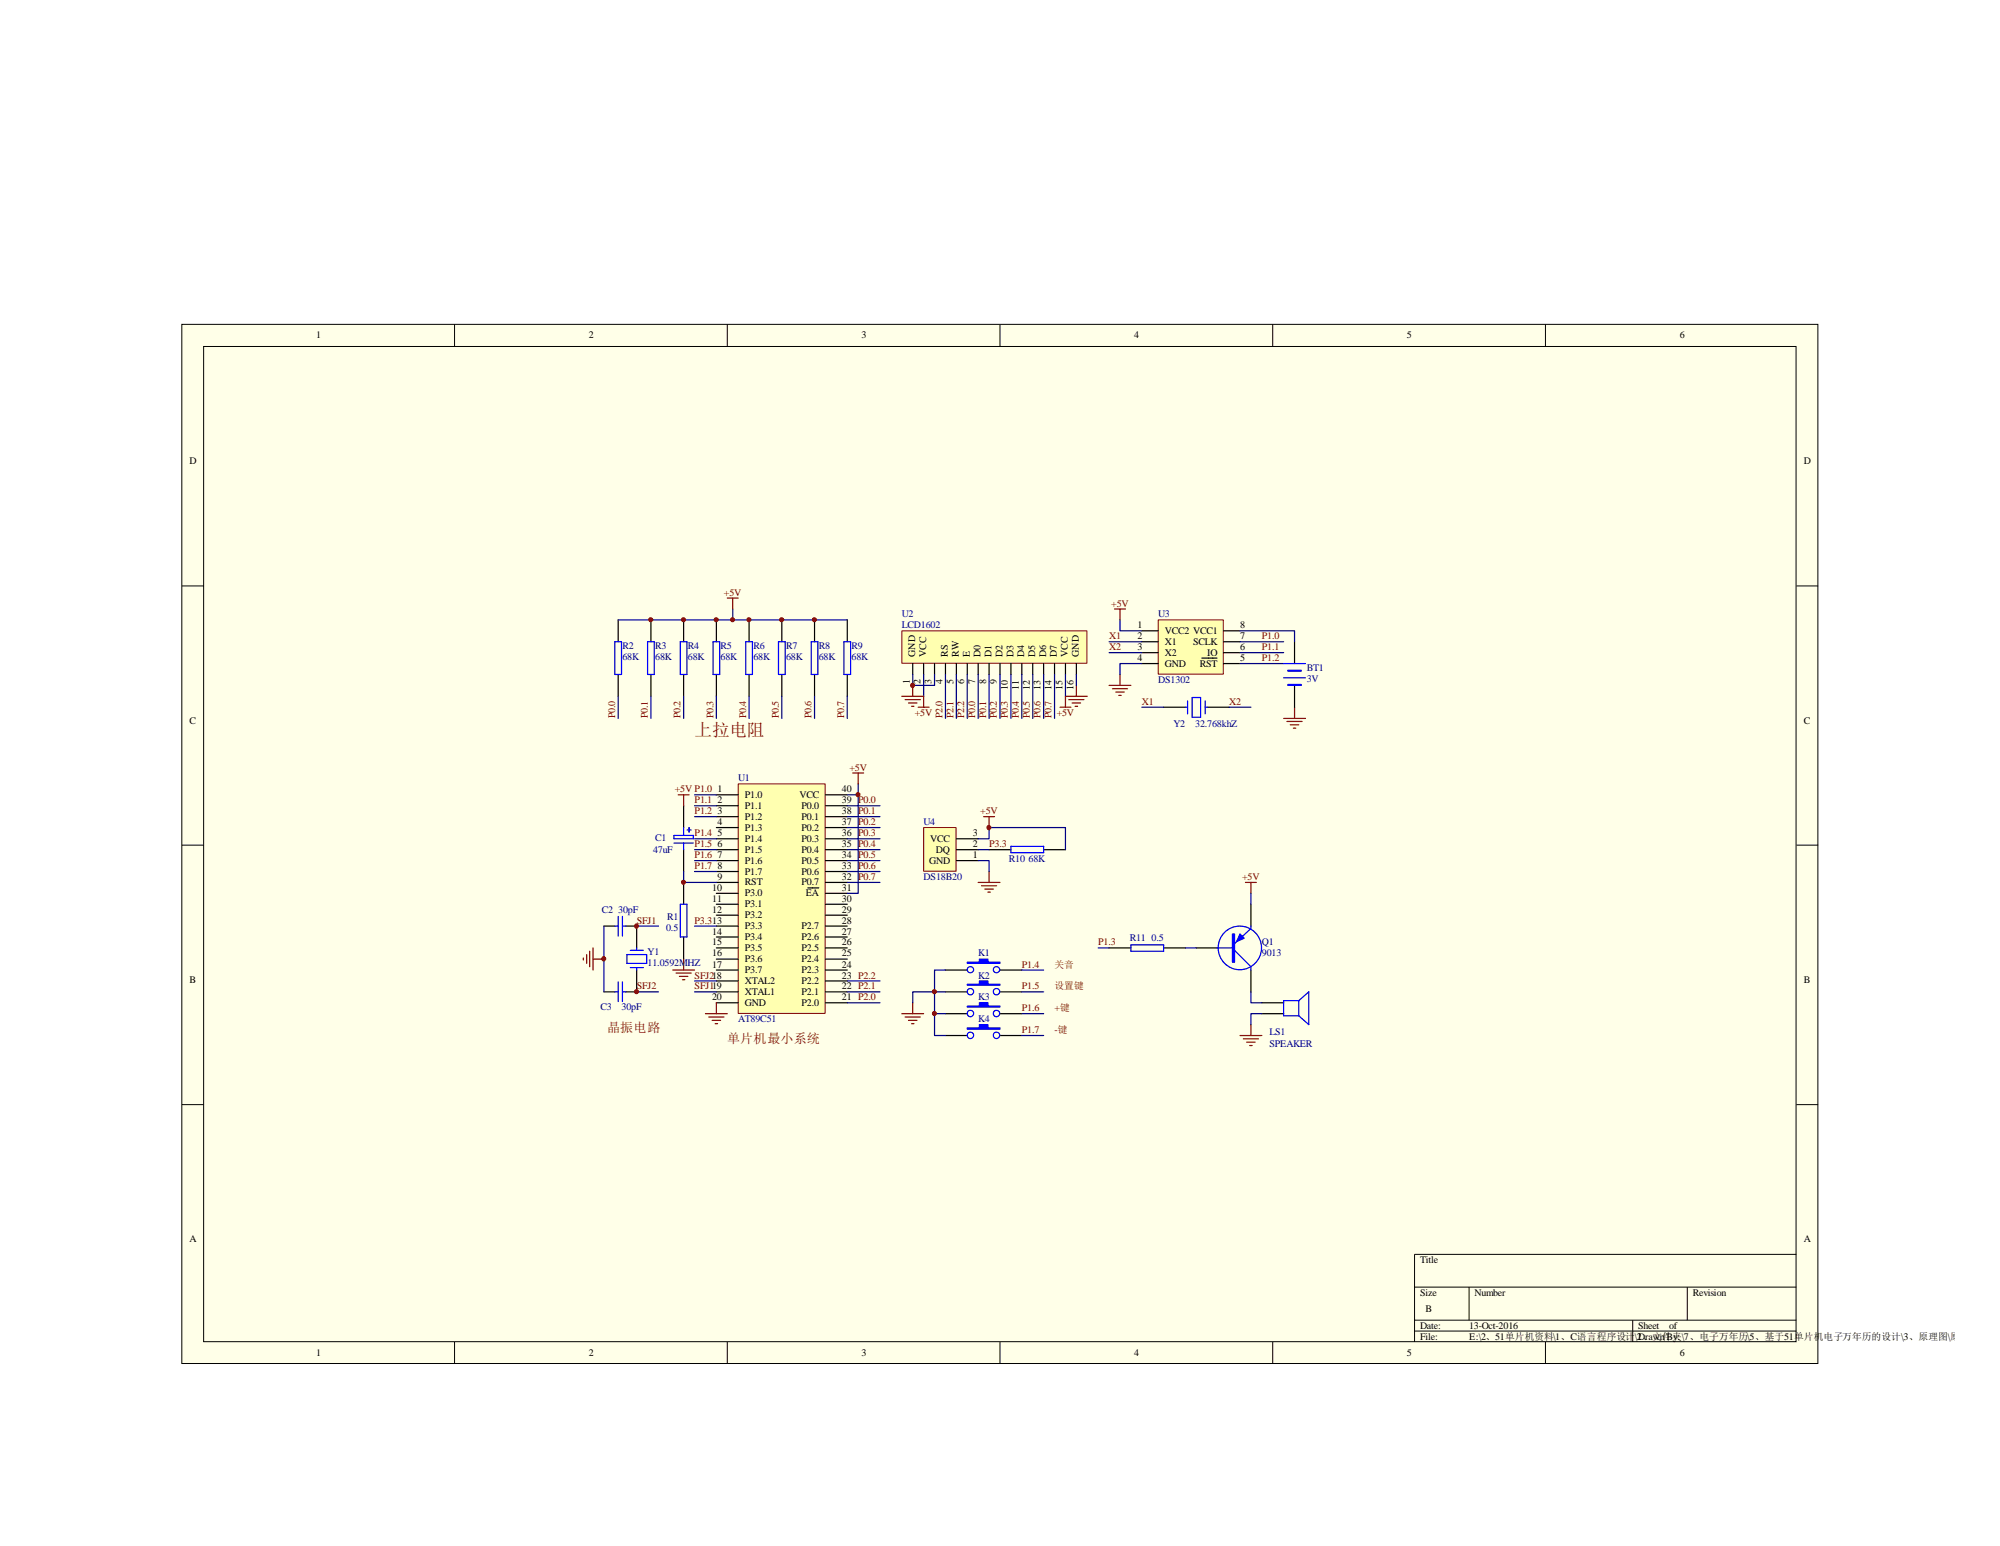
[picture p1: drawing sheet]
<svg xmlns="http://www.w3.org/2000/svg" width="279mm" height="216mm" viewBox="0 0 279 216" stroke-linecap="round" stroke-linejoin="round" font-family="sans-serif">
<path d="M25.4 45.3h228.6v145.1h-228.6z" fill="#ffffe8"/>
<g fill="none" stroke="#000" stroke-width=".14">
<path d="M25.4 45.3h228.6v145.1h-228.6zM28.4 48.4h222.5v139h-222.5zM63.5 45.3v3.1M101.6 45.3v3.1M139.7 45.3v3.1M177.8 45.3v3.1M215.9 45.3v3.1M25.4 81.8h3M251 81.8h3M25.4 118h3M251 118h3M25.4 154.3h3"/>
<path d="M251 154.3h3M197.6 179.7h53.4M205.2 179.7v4.7M235.7 179.7v4.7M251 175.2h-53.4v12.2M63.5 187.4v3.1M101.6 187.4v3.1M139.7 187.4v3.1M177.8 187.4v3.1M197.6 184.4h53.4M197.6 185.9h53.4M215.9 187.4v3.1"/>
<path d="M228.1 184.4v3"/>
</g>
<path d="M95.5 112.5v3.1M95.5 118.7v3M95.5 123.2v3.1M95.5 130.9v3" fill="none" stroke="#000" stroke-width=".17"/>
<path d="M94.1 116.7h2.8v.4h-2.8zM94.1 117.7h2.8M95.5 115.6v1.1M95.5 117.7v1M96 115.9h.6M96.3 115.6v.6M95 126.3h1v4.6h-1z" fill="none" stroke="#00f" stroke-width=".17"/>
<path d="M94.7 111h1.6M95.5 111v1.5M94 135.5h3M94.4 135.9h2.2M94.9 136.4h1.2M95.3 136.8h.4M95.5 133.9v1.6" fill="none" stroke="#800000" stroke-width=".17"/>
<path d="M103.2 109.5h12.1v32h-12.1z" fill="#ffffb0"/>
<path d="M103.1 109.5h12.2v32h-12.2z" fill="none" stroke="#800000" stroke-width=".14"/>
<g fill="none" stroke="#000" stroke-width=".17">
<path d="M86.4 86.6v3M86.4 94.2v3M90.9 86.6v3M90.9 94.2v3M95.5 86.6v3M95.5 94.2v3M100.1 86.6v3M100.1 94.2v3M104.6 86.6v3M104.6 94.2v3M109.2 86.6v3M109.2 94.2v3"/>
<path d="M113.8 86.6v3M113.8 94.2v3M118.4 86.6v3M118.4 94.2v3M100.1 111h3M100.1 112.5h3M100.1 114h3M100.1 115.6h3M100.1 117.1h3M100.1 118.7h3M115.3 111h3.1M115.3 112.5h3.1"/>
<path d="M115.3 114h3.1M115.3 115.6h3.1M115.3 117.1h3.1M115.3 118.7h3.1M138.2 118.7h3M145.8 118.7h3M84.4 129.3h1.5M84.4 138.5h1.5M87.4 129.3h1.5v3.1M88.9 135.5v3h-1.5M100.1 120.2h3M100.1 121.7h3"/>
<path d="M100.1 123.2h3M100.1 124.8h3M100.1 126.3h3M100.1 127.8h3M100.1 129.3h3M100.1 130.9h3M100.1 132.4h3M100.1 133.9h3M100.1 135.5h3M100.1 137h3M100.1 138.5h3M112.9 124h1.5"/>
<path d="M115.3 120.2h3.1M115.3 121.7h3.1M115.3 123.2h3.1M115.3 124.8h3.1M115.3 126.3h3.1M115.3 127.8h3.1M115.3 129.3h3.1M115.3 130.9h3.1M115.3 132.4h3.1M115.3 133.9h3.1M115.3 135.5h3.1M115.3 137h3.1"/>
<path d="M115.3 138.5h3.1M154.9 132.4h3.1M162.6 132.4h3M100.1 140h3M115.3 140h3.1"/>
</g>
<g fill="none" stroke="#000080" stroke-width=".17">
<path d="M86.4 86.6h32M86.4 97.2v3.1M90.9 97.2v3.1M95.5 97.2v3.1M100.1 97.2v3.1M102.4 85v1.6M104.6 97.2v3.1M109.2 97.2v3.1M113.8 97.2v3.1M118.4 97.2v3.1M97 112.5h3.1M97 114h3.1"/>
<path d="M97 111h3.1M118.4 112.5h4.5M118.4 114h4.5M118.4 115.6h4.5M118.4 117.1h4.5M119.9 109.5v1.5h-1.5M119.9 111v13.8h-1.5M84.4 129.3v9.2M88.9 138.5h3.1M88.9 129.3h3.1M95.5 121.7v1.5M97 137h3.1"/>
<path d="M97 138.5h3.1"/>
</g>
<g fill="none" stroke="#800000" stroke-width=".17">
<path d="M101.6 83.5h1.5M102.4 83.5v1.5M154.9 95.7h3.1M155.4 96.2h2.1M155.9 96.6h1.2M156.3 97.1h.3M156.5 94.2v1.5M119.1 107.9h1.5M119.9 107.9v1.6M137.4 114h1.5M138.2 114v1.6M81.5 133.8v.3"/>
<path d="M82 133.3v1.2M82.4 132.8v2.2M82.8 132.4v3.1M82.8 133.9h1.6M136.7 123.2h3M137.1 123.7h2.1M137.6 124.2h1.2M138 124.6h.3M138.2 121.7v1.5M174 123.2h1.5M174.8 123.2v1.6M98.6 141.6h3"/>
<path d="M99 142h2.1M99.5 142.5h1.2M99.9 143h.3M100.1 140v1.6"/>
</g>
<g fill="none" stroke="#00f" stroke-width=".17">
<path d="M85.9 89.6h.9v4.6h-.9zM90.5 89.6h.9v4.6h-.9zM95 89.6h1v4.6h-1zM99.6 89.6h.9v4.6h-.9zM104.2 89.6h.9v4.6h-.9zM108.8 89.6h.9v4.6h-.9zM113.3 89.6h1v4.6h-1zM117.9 89.6h.9v4.6h-.9zM141.2 118.2h4.6v.9h-4.6zM85.9 129.3h.5M85.9 138.5h.5M86.4 128v2.7"/>
<path d="M86.4 137.1v2.8M87 129.3h.4M87 128v2.7M87 137.1v2.8M87 138.5h.4M87.6 133.3h2.7v1.2h-2.7zM88.1 132.7h1.8M88.1 135.1h1.8M88.9 132.4v.3M88.9 135.1v.4M158 132h4.6v.8h-4.6z"/>
</g>
<path d="M129.1 115.6h4.5v6.1h-4.5z" fill="#ffffb0"/>
<path d="M129 115.6h4.6v6.1h-4.6z" fill="none" stroke="#800000" stroke-width=".14"/>
<g fill="none" stroke="#000" stroke-width=".17">
<path d="M133.6 117.1h3.1M133.6 118.7h3.1M132.1 135.5h3M132.1 138.5h3M133.6 120.2h3.1M139.7 135.5h3M139.7 138.5h3M167.1 132.4h3.1M174.8 126.3v3M174.8 135.5v3M132.1 141.6h3M139.7 141.6h3"/>
<path d="M176.3 140h3M176.3 141.6h3"/>
</g>
<path d="M136.7 117.1h1.5v-1.5h10.6v3.1M136.7 118.7h1.5M136.7 120.2h1.5v1.5M142.7 135.5h3.1M142.7 138.5h3.1M153.4 132.4h1.5M165.6 132.4h1.5M174.8 138.5v1.5h1.5M174.8 124.8v1.5M142.7 141.6h3.1M176.3 141.6h-1.5v1.5" fill="none" stroke="#000080" stroke-width=".17"/>
<g fill="none" stroke="#00f" stroke-width=".17">
<path d="M170 132.4h2.2M172.5 132.7l2.3 2.3v.5M174.8 129.3v.4l-2.3 2.1M181.4 139.7l1.4-1.2v4.6l-1.4-1.2M181.4 139.7v2.2M181.4 139.7h-2.1v2.2h2.1"/>
<circle cx="135.6" cy="138.5" r=".45"/>
<circle cx="135.6" cy="135.4" r=".44"/>
<circle cx="139.2" cy="138.5" r=".45"/>
<circle cx="139.2" cy="135.4" r=".44"/>
<circle cx="173.2" cy="132.4" r="3"/>
<circle cx="135.6" cy="141.5" r=".45"/>
<circle cx="139.2" cy="141.5" r=".45"/>
</g>
<g fill="#00f" stroke="#00f" stroke-width=".17">
<path d="M172.2 130.4h.3v4h-.3z" fill-rule="evenodd"/>
<path d="M173.2 130.4l.6 .6-1 .5z" fill-rule="evenodd"/>
<path d="M135.1 134.4h1.7v-.5h1.2v.5h1.7v.1h-4.6z" fill-rule="evenodd"/>
<path d="M135.1 137.5h1.7v-.5h1.2v.5h1.7v.1h-4.6z" fill-rule="evenodd"/>
<path d="M135.1 140.5h1.7v-.5h1.2v.5h1.7v.1h-4.6z" fill-rule="evenodd"/>
</g>
<path d="M126 141.6h3M126.4 142h2.2M126.9 142.5h1.2M127.3 143h.4M127.5 140v1.6M173.2 144.6h3.1M173.7 145.1h2.1M174.2 145.5h1.1M174.6 146h.3M174.8 143.1v1.5" fill="none" stroke="#800000" stroke-width=".17"/>
<g fill="#800000" stroke="#800000" stroke-width=".14">
<circle cx="119.9" cy="111" r=".29"/>
<circle cx="84.3" cy="133.9" r=".29"/>
<circle cx="90.9" cy="86.5" r=".29"/>
<circle cx="95.5" cy="86.5" r=".29"/>
<circle cx="100" cy="86.5" r=".29"/>
<circle cx="104.6" cy="86.5" r=".29"/>
<circle cx="109.2" cy="86.5" r=".29"/>
<circle cx="113.8" cy="86.5" r=".29"/>
<circle cx="102.3" cy="86.5" r=".29"/>
</g>
<path d="M161.8 86.6h9.1v7.5h-9.1z" fill="#ffffb0"/>
<path d="M161.8 86.6h9.1v7.5h-9.1z" fill="none" stroke="#800000" stroke-width=".14"/>
<path d="M159.5 88.1h2.3M159.5 89.6h2.3M159.5 91.1h2.3M159.5 92.7h2.3M162.6 98.8h3M167.9 91.9h2.1M168.7 98.8h3M170.9 88.1h2.3M170.9 89.6h2.3M170.9 91.1h2.3M170.9 92.7h2.3" fill="none" stroke="#000" stroke-width=".17"/>
<path d="M154.9 91.1h4.6M154.9 89.6h4.6M156.5 86.6v1.5h3M159.5 92.7h-3v1.5M159.5 98.8h3.1M171.7 98.8h3.1M173.2 92.7h6.1M173.2 91.1h6.1M173.2 89.6h6.1" fill="none" stroke="#000080" stroke-width=".17"/>
<g fill="#800000" stroke="#800000" stroke-width=".14">
<circle cx="88.9" cy="138.5" r=".29"/>
<circle cx="88.9" cy="129.3" r=".29"/>
</g>
<path d="M165.6 98.8h.3M165.9 97.9v1.8M166.5 97.4h1.2v2.8h-1.2zM168.4 97.9v1.8M168.4 98.8h.3" fill="none" stroke="#00f" stroke-width=".17"/>
<path d="M155.7 85h1.5M156.5 85v1.6" fill="none" stroke="#800000" stroke-width=".17"/>
<path d="M126 88.1h25.8v4.5h-25.8z" fill="#ffffb0"/>
<path d="M126 88.1h25.8v4.5h-25.8z" fill="none" stroke="#800000" stroke-width=".14"/>
<g fill="none" stroke="#000" stroke-width=".17">
<path d="M127.5 92.7v1.5M129 92.7v1.5M130.6 92.7v1.5M132.1 92.7v1.5M133.6 92.7v1.5M135.1 92.7v1.5M136.7 92.7v1.5M138.2 92.7v1.5M139.7 92.7v1.5M141.2 92.7v1.5M142.7 92.7v1.5M144.3 92.7v1.5"/>
<path d="M145.8 92.7v1.5M147.3 92.7v1.5M148.8 92.7v1.5M150.4 92.7v1.5M180.8 89.6v3.1M180.8 95.7v3.1M132.1 144.6h3M139.7 144.6h3"/>
</g>
<g fill="none" stroke="#000080" stroke-width=".17">
<path d="M127.5 94.2v1.5h3.1v-1.5M129 94.2v3M132.1 94.2v6.1M133.6 94.2v6.1M135.1 94.2v6.1M136.7 94.2v6.1M138.2 94.2v6.1M139.7 94.2v6.1M141.2 94.2v6.1M142.7 94.2v6.1M144.3 94.2v6.1M145.8 94.2v6.1"/>
<path d="M147.3 94.2v6.1M148.8 94.2v3M150.4 94.2v1.5M173.2 88.1h7.6v1.5M97 118.7h3.1M97 117.1h3.1M118.4 118.7h4.5M95.5 123.2h4.6M97 120.2h3.1M97 121.7h3.1M97 129.3h3.1M118.4 138.5h4.5"/>
<path d="M118.4 120.2h4.5M118.4 121.7h4.5M118.4 123.2h4.5M118.4 137h4.5M132.1 135.5h-1.5v6.1h1.5M132.1 138.5h-4.6v1.5M118.4 140h4.5M130.6 141.6v3h1.5M142.7 144.6h3.1"/>
</g>
<g fill="none" stroke="#800000" stroke-width=".17">
<path d="M126 97.2h3v1.6M126.4 97.7h2.2M126.9 98.2h1.2M127.3 98.6h.4M127.5 95.7v1.5M128.3 98.8h1.5M148.1 98.8h1.5M149.3 97.7h2.1M149.8 98.2h1.2M150.2 98.6h.3M150.4 95.7v1.5M151.9 97.2h-3.1v1.6"/>
<path d="M180.8 98.8v1.5M179.3 100.3h3.1M179.8 100.8h2.1M180.3 101.2h1.1M180.7 101.7h.3"/>
</g>
<g fill="#00f" stroke="#00f" stroke-width=".17">
<path d="M135.1 143.6h1.7v-.5h1.2v.5h1.7v.1h-4.6z" fill-rule="evenodd"/>
<path d="M179.9 93.6h1.9v.1h-1.9z" fill-rule="evenodd"/>
<path d="M179.9 95.6h1.9v.1h-1.9z" fill-rule="evenodd"/>
</g>
<g fill="none" stroke="#00f" stroke-width=".17">
<path d="M179.3 94.7h3.1M179.3 92.7h3.1"/>
<circle cx="135.6" cy="144.6" r=".45"/>
<circle cx="139.2" cy="144.6" r=".45"/>
</g>
<g fill="#800000" stroke="#800000" stroke-width=".14">
<circle cx="138.1" cy="115.6" r=".29"/>
<circle cx="130.5" cy="141.5" r=".29"/>
<circle cx="130.5" cy="138.5" r=".29"/>
<circle cx="127.5" cy="95.7" r=".29"/>
<circle cx="95.5" cy="123.2" r=".29"/>
</g>
<text font-size="2.5" fill="#800000" x="97" y="102.8">上拉电阻</text>
<g font-size="1.8" fill="#800000">
<text x="84.8" y="144.2">晶振电路</text>
<text x="101.6" y="145.7">单片机最小系统</text>
</g>
<g font-size="1.4">
<text x="44.2" y="47.2">1</text>
<text x="82.3" y="47.2">2</text>
<text x="120.4" y="47.2">3</text>
<text x="158.5" y="47.2">4</text>
<text x="196.6" y="47.2">5</text>
<text x="234.7" y="47.2">6</text>
<text x="26.5" y="64.8">D</text>
<text x="252" y="64.8">D</text>
<text x="158.9" y="87.8">1</text>
<text x="158.9" y="89.3">2</text>
<text x="162.7" y="88.5">VCC2 VCC1</text>
<text x="173.2" y="89.3">7</text>
<text x="173.2" y="87.8">8</text>
<text x="127.1" y="95.6" transform="rotate(-90 127.1 95.6)">1</text>
<text x="127.8" y="91.7" transform="rotate(-90 127.8 91.7)">GND</text>
<text x="128.6" y="95.6" transform="rotate(-90 128.6 95.6)">2</text>
<text x="129.4" y="91.7" transform="rotate(-90 129.4 91.7)">VCC</text>
<text x="130.1" y="95.6" transform="rotate(-90 130.1 95.6)">3</text>
<text x="131.7" y="95.6" transform="rotate(-90 131.7 95.6)">4</text>
<text x="132.4" y="91.7" transform="rotate(-90 132.4 91.7)">RS</text>
<text x="133.2" y="95.6" transform="rotate(-90 133.2 95.6)">5</text>
<text x="133.9" y="91.7" transform="rotate(-90 133.9 91.7)">RW</text>
<text x="134.7" y="95.6" transform="rotate(-90 134.7 95.6)">6</text>
<text x="135.5" y="91.7" transform="rotate(-90 135.5 91.7)">E</text>
<text x="136.2" y="95.6" transform="rotate(-90 136.2 95.6)">7</text>
<text x="137" y="91.7" transform="rotate(-90 137 91.7)">D0</text>
<text x="137.8" y="95.6" transform="rotate(-90 137.8 95.6)">8</text>
<text x="138.5" y="91.7" transform="rotate(-90 138.5 91.7)">D1</text>
<text x="139.3" y="95.6" transform="rotate(-90 139.3 95.6)">9</text>
<text x="140" y="91.7" transform="rotate(-90 140 91.7)">D2</text>
<text x="141.6" y="91.7" transform="rotate(-90 141.6 91.7)">D3</text>
<text x="143.1" y="91.7" transform="rotate(-90 143.1 91.7)">D4</text>
<text x="144.6" y="91.7" transform="rotate(-90 144.6 91.7)">D5</text>
<text x="146.1" y="91.7" transform="rotate(-90 146.1 91.7)">D6</text>
<text x="147.7" y="91.7" transform="rotate(-90 147.7 91.7)">D7</text>
<text x="149.2" y="91.7" transform="rotate(-90 149.2 91.7)">VCC</text>
<text x="150.7" y="91.7" transform="rotate(-90 150.7 91.7)">GND</text>
<text x="158.9" y="90.8">3</text>
<text x="158.9" y="92.3">4</text>
<text x="162.7" y="90">X1</text>
<text x="162.7" y="91.6">X2</text>
<text x="162.7" y="93.1">GND</text>
<text x="166.7" y="90">SCLK</text>
<text x="167.6" y="93.1">RST</text>
<text x="168.7" y="91.6">IO</text>
<text x="173.2" y="92.3">5</text>
<text x="173.2" y="90.8">6</text>
<text x="26.5" y="101">C</text>
<text x="140.8" y="96.4" transform="rotate(-90 140.8 96.4)">10</text>
<text x="142.3" y="96.4" transform="rotate(-90 142.3 96.4)">11</text>
<text x="143.8" y="96.4" transform="rotate(-90 143.8 96.4)">12</text>
<text x="145.4" y="96.4" transform="rotate(-90 145.4 96.4)">13</text>
<text x="146.9" y="96.4" transform="rotate(-90 146.9 96.4)">14</text>
<text x="148.4" y="96.4" transform="rotate(-90 148.4 96.4)">15</text>
<text x="149.9" y="96.4" transform="rotate(-90 149.9 96.4)">16</text>
<text x="252" y="101">C</text>
<text x="100.2" y="110.7">1</text>
<text x="100.2" y="112.2">2</text>
<text x="100.2" y="113.7">3</text>
<text x="104.1" y="111.4">P1.0</text>
<text x="104.1" y="112.9">P1.1</text>
<text x="111.7" y="111.4">VCC</text>
<text x="112" y="112.9">P0.0</text>
<text x="117.6" y="113.7">38</text>
<text x="117.6" y="112.2">39</text>
<text x="117.6" y="110.7">40</text>
<text x="100.2" y="115.2">4</text>
<text x="100.2" y="116.8">5</text>
<text x="100.2" y="118.3">6</text>
<text x="100.2" y="119.8">7</text>
<text x="104.1" y="114.5">P1.2</text>
<text x="104.1" y="116">P1.3</text>
<text x="104.1" y="117.6">P1.4</text>
<text x="104.1" y="119.1">P1.5</text>
<text x="112" y="119.1">P0.4</text>
<text x="112" y="117.6">P0.3</text>
<text x="112" y="116">P0.2</text>
<text x="112" y="114.5">P0.1</text>
<text x="117.6" y="119.8">34</text>
<text x="117.6" y="118.3">35</text>
<text x="117.6" y="116.8">36</text>
<text x="117.6" y="115.2">37</text>
<text x="130" y="117.6">VCC</text>
<text x="130.7" y="119.1">DQ</text>
<text x="135.9" y="116.8">3</text>
<text x="135.9" y="118.3">2</text>
<text x="135.9" y="119.8">1</text>
<text x="99.5" y="124.4">10</text>
<text x="99.5" y="125.9">11</text>
<text x="100.2" y="121.4">8</text>
<text x="100.2" y="122.9">9</text>
<text x="104.1" y="120.6">P1.6</text>
<text x="104.1" y="122.1">P1.7</text>
<text x="104.1" y="123.7">RST</text>
<text x="104.1" y="125.2">P3.0</text>
<text x="112" y="123.7">P0.7</text>
<text x="112" y="122.1">P0.6</text>
<text x="112" y="120.6">P0.5</text>
<text x="112.6" y="125.2">EA</text>
<text x="117.6" y="125.9">30</text>
<text x="117.6" y="124.4">31</text>
<text x="117.6" y="122.9">32</text>
<text x="117.6" y="121.4">33</text>
<text x="129.8" y="120.6">GND</text>
<text x="99.5" y="127.5">12</text>
<text x="99.5" y="130.5">14</text>
<text x="104.1" y="126.7">P3.1</text>
<text x="104.1" y="128.2">P3.2</text>
<text x="104.1" y="129.8">P3.3</text>
<text x="104.1" y="131.3">P3.4</text>
<text x="112" y="131.3">P2.6</text>
<text x="112" y="129.8">P2.7</text>
<text x="117.6" y="130.5">27</text>
<text x="117.6" y="129">28</text>
<text x="117.6" y="127.5">29</text>
<text x="26.5" y="137.2">B</text>
<text x="99.5" y="132">15</text>
<text x="99.5" y="133.6">16</text>
<text x="99.5" y="135.1">17</text>
<text x="104.1" y="132.8">P3.5</text>
<text x="104.1" y="134.4">P3.6</text>
<text x="104.1" y="135.9">P3.7</text>
<text x="104.1" y="137.4">XTAL2</text>
<text x="112" y="137.4">P2.2</text>
<text x="112" y="135.9">P2.3</text>
<text x="112" y="134.4">P2.4</text>
<text x="112" y="132.8">P2.5</text>
<text x="117.6" y="136.7">23 P2.2</text>
<text x="117.6" y="135.1">24</text>
<text x="117.6" y="133.6">25</text>
<text x="117.6" y="132">26</text>
<text x="252" y="137.2">B</text>
<text x="99.5" y="139.7">20</text>
<text x="104.1" y="138.9">XTAL1</text>
<text x="104.1" y="140.5">GND</text>
<text x="112" y="140.5">P2.0</text>
<text x="112" y="138.9">P2.1</text>
<text x="117.6" y="139.7">21 P2.0</text>
<text x="117.6" y="138.2">22 P2.1</text>
<text x="26.5" y="173.4">A</text>
<text x="252" y="173.4">A</text>
<text x="198.4" y="176.4">Title</text>
<text x="198.4" y="180.9">Size</text>
<text x="198.4" y="185.5">Date:</text>
<text x="199.1" y="183.2">B</text>
<text x="205.2" y="185.5">13-Oct-2016</text>
<text x="206" y="180.9">Number</text>
<text x="228.9" y="185.5">Sheet</text>
<text x="233.2" y="185.5">of</text>
<text x="236.5" y="180.9">Revision</text>
<text x="44.2" y="189.4">1</text>
<text x="82.3" y="189.4">2</text>
<text x="120.4" y="189.4">3</text>
<text x="158.5" y="189.4">4</text>
<text x="196.6" y="189.4">5</text>
<text x="198.4" y="187.1">File:</text>
<text x="205.2" y="187.1">E:\2、51单片机资料\1、C语言程序设计</text>
<text x="228.4" y="187.1">\2D、文件夹\7、电子万年历\5、基于51单片机电子万年历的设计\3、原理图\原理图</text>
<text x="229.8" y="187.1">rawn By:</text>
<text x="234.7" y="189.4">6</text>
</g>
<g font-size="1.4" fill="#800000">
<text x="101.1" y="83.2">+5V</text>
<text x="154.9" y="89.3">X1</text>
<text x="155.2" y="84.7">+5V</text>
<text x="176.3" y="89.3">P1.0</text>
<text x="154.9" y="90.8">X2</text>
<text x="176.3" y="90.8">P1.1</text>
<text x="176.3" y="92.3">P1.2</text>
<text x="85.9" y="100.3" transform="rotate(-90 85.9 100.3)">P0.0</text>
<text x="90.5" y="100.3" transform="rotate(-90 90.5 100.3)">P0.1</text>
<text x="95.1" y="100.3" transform="rotate(-90 95.1 100.3)">P0.2</text>
<text x="99.7" y="100.3" transform="rotate(-90 99.7 100.3)">P0.3</text>
<text x="104.2" y="100.3" transform="rotate(-90 104.2 100.3)">P0.4</text>
<text x="108.8" y="100.3" transform="rotate(-90 108.8 100.3)">P0.5</text>
<text x="113.4" y="100.3" transform="rotate(-90 113.4 100.3)">P0.6</text>
<text x="117.9" y="100.3" transform="rotate(-90 117.9 100.3)">P0.7</text>
<text x="127.8" y="99.9">+5V</text>
<text x="131.7" y="100.3" transform="rotate(-90 131.7 100.3)">P2.0</text>
<text x="133.2" y="100.3" transform="rotate(-90 133.2 100.3)">P2.1</text>
<text x="134.7" y="100.3" transform="rotate(-90 134.7 100.3)">P2.2</text>
<text x="136.2" y="100.3" transform="rotate(-90 136.2 100.3)">P0.0</text>
<text x="137.8" y="100.3" transform="rotate(-90 137.8 100.3)">P0.1</text>
<text x="139.3" y="100.3" transform="rotate(-90 139.3 100.3)">P0.2</text>
<text x="140.8" y="100.3" transform="rotate(-90 140.8 100.3)">P0.3</text>
<text x="142.3" y="100.3" transform="rotate(-90 142.3 100.3)">P0.4</text>
<text x="143.8" y="100.3" transform="rotate(-90 143.8 100.3)">P0.5</text>
<text x="145.4" y="100.3" transform="rotate(-90 145.4 100.3)">P0.6</text>
<text x="146.9" y="100.3" transform="rotate(-90 146.9 100.3)">P0.7</text>
<text x="147.6" y="99.9">+5V</text>
<text x="159.5" y="98.4">X1</text>
<text x="171.7" y="98.4">X2</text>
<text x="118.7" y="107.6">+5V</text>
<text x="94.3" y="110.7">+5V P1.0</text>
<text x="97" y="112.2">P1.1</text>
<text x="97" y="113.7">P1.2</text>
<text x="119.9" y="112.2">P0.0</text>
<text x="119.9" y="113.7">P0.1</text>
<text x="136.9" y="113.7">+5V</text>
<text x="97" y="116.8">P1.4</text>
<text x="97" y="118.3">P1.5</text>
<text x="97" y="119.8">P1.6</text>
<text x="119.9" y="115.2">P0.2</text>
<text x="119.9" y="116.8">P0.3</text>
<text x="119.9" y="118.3">P0.4</text>
<text x="119.9" y="119.8">P0.5</text>
<text x="138.2" y="118.3">P3.3</text>
<text x="97" y="121.4">P1.7</text>
<text x="119.9" y="121.4">P0.6</text>
<text x="119.9" y="122.9">P0.7</text>
<text x="173.5" y="122.9">+5V</text>
<text x="88.9" y="129">SFJ1</text>
<text x="97" y="129">P3.313</text>
<text x="97" y="136.7">SFJ218</text>
<text x="142.7" y="135.1">P1.4</text>
<text x="147.3" y="135.1">关音</text>
<text x="153.4" y="132">P1.3</text>
<text x="88.9" y="138.2">SFJ2</text>
<text x="97" y="138.2">SFJ119</text>
<text x="142.7" y="138.2">P1.5</text>
<text x="142.7" y="141.2">P1.6</text>
<text x="147.3" y="138.2">设置键</text>
<text x="147.3" y="141.2">+键</text>
<text x="142.7" y="144.3">P1.7</text>
<text x="147.3" y="144.3">-键</text>
</g>
<g font-size="1.4" fill="#000080">
<text x="126" y="86.2">U2</text>
<text x="126" y="87.8">LCD1602</text>
<text x="161.8" y="86.2">U3</text>
<text x="87" y="90.6">R2</text>
<text x="87" y="92.2">68K</text>
<text x="91.5" y="90.6">R3</text>
<text x="91.5" y="92.2">68K</text>
<text x="96.1" y="90.6">R4</text>
<text x="96.1" y="92.2">68K</text>
<text x="100.7" y="90.6">R5</text>
<text x="100.7" y="92.2">68K</text>
<text x="105.2" y="90.6">R6</text>
<text x="105.2" y="92.2">68K</text>
<text x="109.8" y="90.6">R7</text>
<text x="109.8" y="92.2">68K</text>
<text x="114.4" y="90.6">R8</text>
<text x="114.4" y="92.2">68K</text>
<text x="119" y="90.6">R9</text>
<text x="119" y="92.2">68K</text>
<text x="161.8" y="95.4">DS1302</text>
<text x="182.5" y="93.7">BT1</text>
<text x="182.5" y="95.2">3V</text>
<text x="163.9" y="101.5">Y2</text>
<text x="167" y="101.5">32.768khZ</text>
<text x="103.1" y="109.1">U1</text>
<text x="91.2" y="119.1">47uF</text>
<text x="91.5" y="117.4">C1</text>
<text x="129" y="115.2">U4</text>
<text x="129" y="122.9">DS18B20</text>
<text x="140.9" y="120.4">R10</text>
<text x="143.7" y="120.4">68K</text>
<text x="84.1" y="127.5">C2</text>
<text x="86.4" y="127.5">30pF</text>
<text x="93" y="130">0.5</text>
<text x="93.2" y="128.5">R1</text>
<text x="157.8" y="131.4">R11</text>
<text x="160.9" y="131.4">0.5</text>
<text x="90.5" y="133.4">Y1</text>
<text x="90.5" y="135">11.0592MHZ</text>
<text x="136.7" y="133.6">K1</text>
<text x="136.7" y="136.7">K2</text>
<text x="176.3" y="132">Q1</text>
<text x="176.3" y="133.6">9013</text>
<text x="83.9" y="141.1">C3</text>
<text x="86.8" y="141.1">30pF</text>
<text x="103.1" y="142.7">AT89C51</text>
<text x="136.7" y="139.7">K3</text>
<text x="136.7" y="142.7">K4</text>
<text x="177.3" y="144.6">LS1</text>
<text x="177.3" y="146.3">SPEAKER</text>
</g>
</svg>
